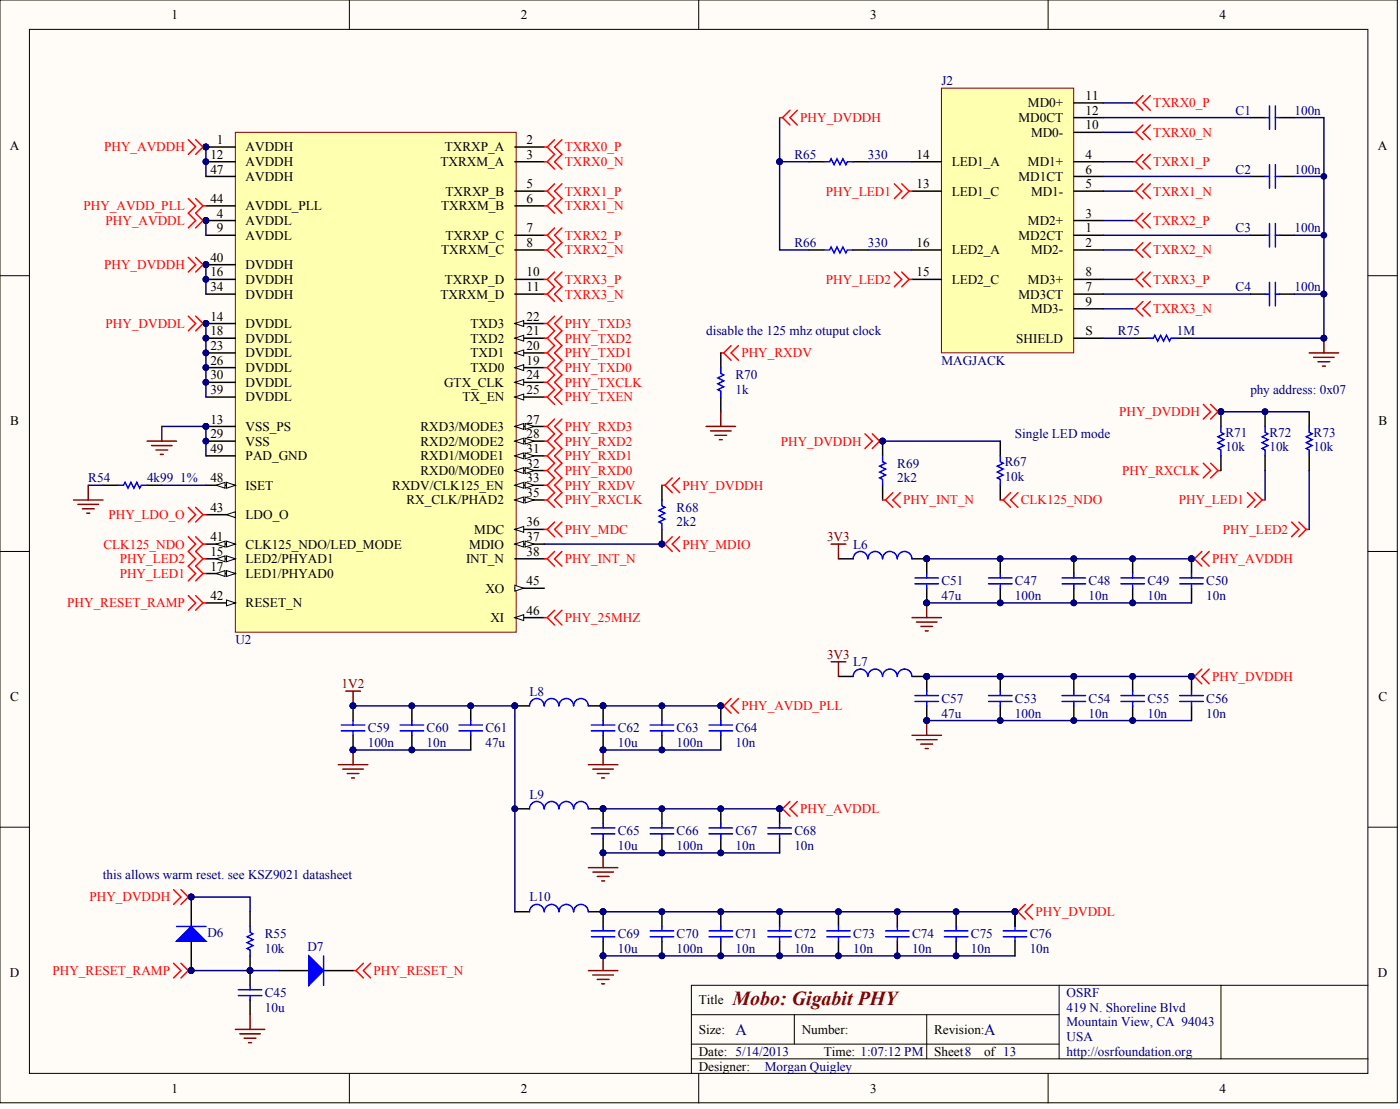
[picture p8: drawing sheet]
<svg xmlns="http://www.w3.org/2000/svg" width="401mm" height="318mm" viewBox="0 0 401 318" stroke-linecap="round" stroke-linejoin="round" font-family="sans-serif">
<g fill="#fffcf8" stroke="#000" stroke-width=".29">
<path d="M0 0h400.7v316.1h-400.7z"/>
<path d="M8.4 8.4h383.9v299.2h-383.9z"/>
</g>
<g fill="none" stroke="#000" stroke-width=".29">
<path d="M100.2 0v8.4M200.4 0v8.4M300.5 0v8.4M0 79h8.4M392.3 79h8.4M0 158.1h8.4M392.3 158.1h8.4M0 237.1h8.4M392.3 237.1h8.4M198.3 290.8h105.4M198.3 299.3h105.4M227.8 290.8v8.5"/>
<path d="M265.7 290.8v12.7M303.7 282.4v21.1M350.1 282.4h-151.8v25.3M392.3 282.4h-42.2v21.1M100.2 307.7v8.4M198.3 303.5h194M200.4 307.7v8.4M300.5 307.7v8.4"/>
</g>
<path d="M67.5 37.9h80.5v143.3h-80.5z" fill="#ffffb0" stroke="#800000" stroke-width=".29"/>
<path d="M59.1 42.1h8.4M59.1 67.4h8.4M59.1 80.1h8.4M59.1 92.7h8.4M147.6 105.4h8.5M59.1 126.4h8.4" fill="none" stroke="#000" stroke-width=".42"/>
<g fill="#000080" stroke="#000080" stroke-width=".29">
<circle cx="59" cy="42.1" r=".82"/>
<circle cx="59" cy="126.4" r=".82"/>
<circle cx="59" cy="80.1" r=".82"/>
<circle cx="59" cy="92.7" r=".82"/>
</g>
<path d="M147.6 105.4l2.6-.9v1.7z" fill="#fffcf8" stroke="#000" stroke-width=".29"/>
<path d="M147.6 101.2h8.5" fill="none" stroke="#000" stroke-width=".42"/>
<path d="M147.6 101.2l2.6-.9v1.7z" fill="#fffcf8" stroke="#000" stroke-width=".29"/>
<path d="M147.6 96.9h8.5" fill="none" stroke="#000" stroke-width=".42"/>
<path d="M147.6 96.9l2.6-.8v1.7z" fill="#fffcf8" stroke="#000" stroke-width=".29"/>
<path d="M147.6 92.7h8.5" fill="none" stroke="#000" stroke-width=".42"/>
<path d="M147.6 92.7l2.6-.8v1.7z" fill="#fffcf8" stroke="#000" stroke-width=".29"/>
<path d="M59.1 96.9h8.4M59.1 84.3h8.4M147.6 109.6h8.5" fill="none" stroke="#000" stroke-width=".42"/>
<circle cx="59" cy="96.9" r=".82" fill="#000080" stroke="#000080" stroke-width=".29"/>
<path d="M147.6 109.6l2.6-.9v1.7z" fill="#fffcf8" stroke="#000" stroke-width=".29"/>
<path d="M147.6 113.8h8.5" fill="none" stroke="#000" stroke-width=".42"/>
<path d="M147.6 113.8l2.6-.8v1.6z" fill="#fffcf8" stroke="#000" stroke-width=".29"/>
<path d="M59.1 101.2h8.4M147.6 122.2h8.5" fill="none" stroke="#000" stroke-width=".42"/>
<circle cx="59" cy="101.1" r=".82" fill="#000080" stroke="#000080" stroke-width=".29"/>
<g fill="#fffcf8" stroke="#000" stroke-width=".29">
<path d="M147.6 122.2l2.6-.8v1.7z"/>
<path d="M150.6 121.4l2.5 .8-2.5 .9z"/>
</g>
<path d="M147.6 126.4h8.5" fill="none" stroke="#000" stroke-width=".42"/>
<g fill="#fffcf8" stroke="#000" stroke-width=".29">
<path d="M147.6 126.4l2.6-.8v1.7z"/>
<path d="M150.6 125.6l2.5 .8-2.5 .9z"/>
</g>
<path d="M59.1 75.9h8.4M59.1 105.4h8.4M147.6 130.7h8.5" fill="none" stroke="#000" stroke-width=".42"/>
<g fill="#000080" stroke="#000080" stroke-width=".29">
<circle cx="59" cy="75.8" r=".82"/>
<circle cx="59" cy="105.3" r=".82"/>
</g>
<g fill="#fffcf8" stroke="#000" stroke-width=".29">
<path d="M147.6 130.7l2.6-.9v1.7z"/>
<path d="M150.6 129.8l2.5 .9-2.5 .8z"/>
</g>
<path d="M147.6 134.9h8.5" fill="none" stroke="#000" stroke-width=".42"/>
<g fill="#fffcf8" stroke="#000" stroke-width=".29">
<path d="M147.6 134.9l2.6-.9v1.7z"/>
<path d="M150.6 134l2.5 .9-2.5 .8z"/>
</g>
<path d="M147.6 139.1h8.5" fill="none" stroke="#000" stroke-width=".42"/>
<g fill="#fffcf8" stroke="#000" stroke-width=".29">
<path d="M147.6 139.1l2.6-.9v1.7z"/>
<path d="M150.6 138.2l2.5 .9-2.5 .8z"/>
</g>
<path d="M147.6 143.3h8.5" fill="none" stroke="#000" stroke-width=".42"/>
<g fill="#fffcf8" stroke="#000" stroke-width=".29">
<path d="M147.6 143.3l2.6-.8v1.6z"/>
<path d="M150.6 142.5l2.5 .8-2.5 .8z"/>
</g>
<path d="M147.6 151.7h8.5" fill="none" stroke="#000" stroke-width=".42"/>
<path d="M147.6 151.7l2.6-.8v1.7z" fill="#fffcf8" stroke="#000" stroke-width=".29"/>
<path d="M147.6 155.9h8.5" fill="none" stroke="#000" stroke-width=".42"/>
<g fill="#fffcf8" stroke="#000" stroke-width=".29">
<path d="M147.6 155.9l2.6-.8v1.7z"/>
<path d="M150.6 155.1l2.5 .8-2.5 .9z"/>
</g>
<path d="M59.1 59h8.4M59.1 46.4h8.4M59.1 50.6h8.4M59.1 113.8h8.4M59.1 130.7h8.4M59.1 160.2h8.4M147.6 160.2h8.5" fill="none" stroke="#000" stroke-width=".42"/>
<circle cx="59" cy="46.3" r=".82" fill="#000080" stroke="#000080" stroke-width=".29"/>
<g fill="#fffcf8" stroke="#000" stroke-width=".29">
<path d="M65 159.3l2.5 .9-2.5 .8z"/>
<path d="M62 160.2l2.5-.9v1.7z"/>
</g>
<path d="M59.1 164.4h8.4" fill="none" stroke="#000" stroke-width=".42"/>
<g fill="#fffcf8" stroke="#000" stroke-width=".29">
<path d="M65 163.5l2.5 .9-2.5 .8z"/>
<path d="M62 164.4l2.5-.9v1.7z"/>
</g>
<path d="M59.1 155.9h8.4" fill="none" stroke="#000" stroke-width=".42"/>
<g fill="#fffcf8" stroke="#000" stroke-width=".29">
<path d="M65 155.1l2.5 .8-2.5 .9z"/>
<path d="M62 155.9l2.5-.8v1.7z"/>
</g>
<path d="M59.1 147.5h8.4" fill="none" stroke="#000" stroke-width=".42"/>
<path d="M65 147.5l2.5-.8v1.7z" fill="#fffcf8" stroke="#000" stroke-width=".29"/>
<path d="M59.1 139.1h8.4" fill="none" stroke="#000" stroke-width=".42"/>
<g fill="#fffcf8" stroke="#000" stroke-width=".29">
<path d="M65 138.2l2.5 .9-2.5 .8z"/>
<path d="M62 139.1l2.5-.9v1.7z"/>
</g>
<path d="M147.6 67.4h8.5M147.6 71.6h8.5M147.6 80.1h8.5M147.6 84.3h8.5M147.6 168.6h8.5" fill="none" stroke="#000" stroke-width=".42"/>
<path d="M147.6 167.7l2.6 .9-2.6 .8z" fill="#fffcf8" stroke="#000" stroke-width=".29"/>
<path d="M147.6 177h8.5" fill="none" stroke="#000" stroke-width=".42"/>
<path d="M147.6 177l2.6-.8v1.7z" fill="#fffcf8" stroke="#000" stroke-width=".29"/>
<path d="M147.6 42.1h8.5M147.6 46.4h8.5M147.6 54.8h8.5M147.6 59h8.5M59.1 63.2h8.4M59.1 109.6h8.4M59.1 122.2h8.4M59.1 172.8h8.4" fill="none" stroke="#000" stroke-width=".42"/>
<g fill="#000080" stroke="#000080" stroke-width=".29">
<circle cx="59" cy="63.2" r=".82"/>
<circle cx="59" cy="122.2" r=".82"/>
<circle cx="59" cy="109.6" r=".82"/>
</g>
<path d="M65 172l2.5 .8-2.5 .9z" fill="#fffcf8" stroke="#000" stroke-width=".29"/>
<g fill="#000080" stroke="#000080" stroke-width=".29">
<circle cx="59" cy="42.1" r=".82"/>
<circle cx="59" cy="126.4" r=".82"/>
<circle cx="59" cy="80.1" r=".82"/>
<circle cx="59" cy="92.7" r=".82"/>
<circle cx="59" cy="96.9" r=".82"/>
<circle cx="59" cy="101.1" r=".82"/>
<circle cx="59" cy="75.8" r=".82"/>
<circle cx="59" cy="105.3" r=".82"/>
<circle cx="59" cy="46.3" r=".82"/>
<circle cx="59" cy="63.2" r=".82"/>
<circle cx="59" cy="122.2" r=".82"/>
<circle cx="59" cy="109.6" r=".82"/>
</g>
<g fill="none" stroke="#f00" stroke-width=".42">
<path d="M324.8 29.5h.8M324.8 37.9h.8M325.6 29.5l2.2 2.1M325.6 37.9l2.2 2.1M327.8 27.4l-2.2 2.1M327.8 35.8l-2.2 2.1M329.9 27.4l-2.1 2.1 2.1 2.1M329.9 35.8l-2.1 2.1 2.1 2.1M156.1 42.1h.8M156.1 46.4h.8M156.1 54.8h.8M156.1 59h.8"/>
<path d="M156.9 42.1l2.1 2.1-2.1 2.2M156.9 46.4l2.1 2.1M156.9 54.8l2.1 2.1-2.1 2.1M156.9 59l2.1 2.1M159 40l-2.1 2.1M159 52.7l-2.1 2.1M161.1 40l-2.1 2.1 2.1 2.1-2.1 2.2 2.1 2.1M161.1 52.7l-2.1 2.1 2.1 2.1-2.1 2.1 2.1 2.1M324.8 46.4h.8M324.8 54.8h.8M325.6 46.4l2.2 2.1M325.6 54.8l2.2 2.1"/>
<path d="M327.8 44.2l-2.2 2.2M327.8 52.7l-2.2 2.1M329.9 44.2l-2.1 2.2 2.1 2.1M329.9 52.7l-2.1 2.1 2.1 2.1M156.1 67.4h.8M156.1 71.6h.8M156.9 67.4l2.1 2.1-2.1 2.1M156.9 71.6l2.1 2.2M159 65.3l-2.1 2.1M159 78l-2.1 2.1M161.1 65.3l-2.1 2.1 2.1 2.1-2.1 2.1 2.1 2.2M161.1 78l-2.1 2.1 2.1 2.1-2.1 2.1 2.1 2.1"/>
<path d="M324.8 71.6h.8M324.8 63.2h.8M325.6 63.2l2.2 2.1M325.6 71.6l2.2 2.2M327.8 61.1l-2.2 2.1M327.8 69.5l-2.2 2.1M327.8 78l-2.2 2.1M329.9 61.1l-2.1 2.1 2.1 2.1M329.9 69.5l-2.1 2.1 2.1 2.2M329.9 78l-2.1 2.1 2.1 2.1M156.1 80.1h.8M156.1 84.3h.8"/>
<path d="M156.1 92.7h.8M156.1 96.9h.8M156.9 80.1l2.1 2.1-2.1 2.1M156.9 84.3l2.1 2.1M156.9 92.7l2.1 2.1-2.1 2.1M156.9 96.9l2.1 2.1-2.1 2.2M159 90.6l-2.1 2.1M161.1 90.6l-2.1 2.1 2.1 2.1-2.1 2.1 2.1 2.1-2.1 2.2 2.1 2.1-2.1 2.1 2.1 2.1-2.1 2.1 2.1 2.1-2.1 2.1 2.1 2.1M324.8 80.1h.8M324.8 88.5h.8M325.6 80.1l2.2 2.1M325.6 88.5l2.2 2.1"/>
<path d="M327.8 86.4l-2.2 2.1M329.9 86.4l-2.1 2.1 2.1 2.1M156.1 101.2h.8M156.1 105.4h.8M156.1 109.6h.8M156.1 113.8h.8M156.9 101.2l2.1 2.1-2.1 2.1M156.9 105.4l2.1 2.1-2.1 2.1M156.9 109.6l2.1 2.1-2.1 2.1M156.9 113.8l2.1 2.1M156.1 122.2h.8M156.1 126.4h.8"/>
<path d="M156.1 130.7h.8M156.1 134.9h.8M156.1 139.1h.8M156.9 122.2l2.1 2.1-2.1 2.1M156.9 126.4l2.1 2.1-2.1 2.2M156.9 130.7l2.1 2.1-2.1 2.1M156.9 134.9l2.1 2.1-2.1 2.1M156.9 139.1l2.1 2.1-2.1 2.1M159 120.1l-2.1 2.1M161.1 120.1l-2.1 2.1 2.1 2.1-2.1 2.1 2.1 2.1-2.1 2.2 2.1 2.1-2.1 2.1 2.1 2.1-2.1 2.1 2.1 2.1-2.1 2.1 2.1 2.1M54 158.1l2.1 2.1-2.1 2.1 2.1 2.1-2.1 2.1M56.1 158.1l2.1 2.1"/>
<path d="M156.1 143.3h.8M156.9 143.3l2.1 2.1M58.2 164.4l-2.1 2.1M58.2 160.2l-2.1 2.1 2.1 2.1M58.2 164.4h.9M58.2 160.2h.9M156.1 177h.8M156.9 177l2.1 2.1M159 174.9l-2.1 2.1M161.1 174.9l-2.1 2.1 2.1 2.1"/>
</g>
<path d="M270 25.3h37.9v75.8h-37.9z" fill="#ffffb0" stroke="#800000" stroke-width=".29"/>
<g fill="none" stroke="#000" stroke-width=".42">
<path d="M307.9 29.5h8.5M307.9 37.9h8.5M307.9 33.7h8.5M358.5 33.7h4.3M367 33.7h4.2M232 46.4h4.2M244.7 46.4h4.2M261.5 46.4h8.5M261.5 54.8h8.5M307.9 46.4h8.5M307.9 54.8h8.5M307.9 50.6h8.5"/>
<path d="M358.5 50.6h4.3M367 50.6h4.2M232 71.6h4.2M244.7 71.6h4.2M261.5 71.6h8.5M307.9 63.2h8.5M307.9 71.6h8.5M307.9 67.4h8.5M358.5 67.4h4.3M367 67.4h4.2M261.5 80.1h8.5M307.9 80.1h8.5"/>
<path d="M307.9 88.5h8.5M307.9 96.9h8.5M307.9 84.3h8.5M324.8 96.9h4.2M337.5 96.9h4.2M358.5 84.3h4.3M367 84.3h4.2M206.7 101.2v4.2M206.7 113.8v4.2M350.1 118v4.2M362.8 118v4.2M375.4 118v4.2"/>
<path d="M29.5 139.1h4.2M42.2 139.1h4.2M189.8 139.1v4.2M253.1 126.4v4.3M253.1 139.1v4.2M286.8 126.4v4.3M286.8 139.1v4.2M350.1 130.7v4.2M362.8 130.7v4.2M375.4 130.7v4.2M189.8 151.7v4.2M240.4 160.2h4.3"/>
<path d="M261.5 160.2h4.2v4.2M265.7 168.6v4.2M286.8 160.2v4.2M286.8 168.6v4.2M307.9 160.2v4.2M307.9 168.6v4.2M324.8 160.2v4.2M324.8 168.6v4.2M341.7 160.2v4.2M341.7 168.6v4.2M240.4 193.9h4.3M261.5 193.9h4.2v4.2"/>
<path d="M286.8 193.9v4.2M307.9 193.9v4.2M324.8 193.9v4.2M341.7 193.9v4.2M101.2 202.3v4.2M101.2 210.7v4.3M118.1 202.3v4.2M118.1 210.7v4.3M135 202.3v4.2M135 210.7v4.3M147.6 202.3h4.3M168.7 202.3h4.2v4.2"/>
<path d="M172.9 210.7v4.3M189.8 202.3v4.2M189.8 210.7v4.3M206.7 202.3v4.2M206.7 210.7v4.3M265.7 202.3v4.2M286.8 202.3v4.2M307.9 202.3v4.2M324.8 202.3v4.2M341.7 202.3v4.2M147.6 231.8h4.3M168.7 231.8h4.2v4.2"/>
<path d="M189.8 231.8v4.2M206.7 231.8v4.2M223.6 231.8v4.2M54.8 257.1v8.4M172.9 240.2v4.3M189.8 240.2v4.3M206.7 240.2v4.3M223.6 240.2v4.3M54.8 269.8v8.4M71.7 261.3v4.2M71.7 274v8.4M80.1 278.2h8.5"/>
<path d="M92.8 278.2h8.4M147.6 261.3h4.3M168.7 261.3h4.2v4.2M172.9 269.8v4.2M189.8 261.3v4.2M189.8 269.8v4.2M206.7 261.3v4.2M206.7 269.8v4.2M223.6 261.3v4.2M223.6 269.8v4.2M240.4 261.3v4.2M240.4 269.8v4.2"/>
<path d="M257.3 261.3v4.2M257.3 269.8v4.2M274.2 261.3v4.2M274.2 269.8v4.2M291.1 261.3v4.2M291.1 269.8v4.2M71.7 286.6v4.2"/>
</g>
<g fill="none" stroke="#00f" stroke-width=".42">
<path d="M362.8 33.7h1.2M364 30.3v6.8M365.7 30.3v6.8M365.7 33.7h1.3M236.2 46.4h1.7l.4-.9 .9 1.7 .8-1.7 .9 1.7 .8-1.7 .8 1.7 .5-.8h1.7M362.8 50.6h1.2M364 47.2v6.7M365.7 47.2v6.7M365.7 50.6h1.3M236.2 71.6h1.7l.4-.8 .9 1.7 .8-1.7 .9 1.7 .8-1.7 .8 1.7 .5-.9h1.7M362.8 67.4h1.2M364 64.1v6.7"/>
<path d="M365.7 64.1v6.7M365.7 67.4h1.3M329 96.9h1.7l.4-.8 .9 1.7 .8-1.7 .9 1.7 .8-1.7 .8 1.7 .5-.9h1.7M362.8 84.3h1.2M364 80.9v6.8M365.7 80.9v6.8M365.7 84.3h1.3M206.7 105.4v1.7l.8 .4-1.7 .8 1.7 .9-1.7 .8 1.7 .8-1.7 .9 .9 .4v1.7M33.7 139.1h1.7l.5-.9 .8 1.7 .8-1.7 .9 1.7 .8-1.7 .9 1.7 .4-.8h1.7M253.1 130.7v1.6l.8 .5-1.6 .8 1.6 .9-1.6 .8 1.6 .8-1.6 .9 .8 .4v1.7M286.8 130.7v1.6l.9 .5-1.7 .8 1.7 .9-1.7 .8 1.7 .8-1.7 .9 .8 .4v1.7M350.1 122.2v1.7l.9 .4-1.7 .9 1.7 .8-1.7 .9 1.7 .8-1.7 .8 .8 .5v1.7"/>
<path d="M362.8 122.2v1.7l.8 .4-1.7 .9 1.7 .8-1.7 .9 1.7 .8-1.7 .8 .9 .5v1.7M375.4 122.2v1.7l.9 .4-1.7 .9 1.7 .8-1.7 .9 1.7 .8-1.7 .8 .8 .5v1.7M189.8 143.3v1.7l.9 .4-1.7 .9 1.7 .8-1.7 .8 1.7 .9-1.7 .8 .8 .4v1.7M248.8 160.2a2.09 2.09 0 0 0-2.1-2.1 2.09 2.09 0 0 0-2 2.1M261.5 160.2a2.11 2.11 0 0 0-2.1-2.1 2.11 2.11 0 0 0-2.1 2.1 2.11 2.11 0 0 0-2.1-2.1 2.11 2.11 0 0 0-2.1 2.1 2.09 2.09 0 0 0-2.1-2.1 2.09 2.09 0 0 0-2.1 2.1M262.4 165.6h6.7M262.4 167.3h6.7M265.7 164.4v1.2M265.7 167.3v1.3M283.5 165.6h6.7M283.5 167.3h6.7M286.8 164.4v1.2"/>
<path d="M286.8 167.3v1.3M304.6 165.6h6.7M304.6 167.3h6.7M307.9 164.4v1.2M307.9 167.3v1.3M321.4 165.6h6.8M321.4 167.3h6.8M324.8 164.4v1.2M324.8 167.3v1.3M338.3 165.6h6.8M338.3 167.3h6.8M341.7 164.4v1.2"/>
<path d="M341.7 167.3v1.3M248.8 193.9a2.09 2.09 0 0 0-2.1-2.1 2.09 2.09 0 0 0-2 2.1M261.5 193.9a2.11 2.11 0 0 0-2.1-2.1 2.11 2.11 0 0 0-2.1 2.1 2.11 2.11 0 0 0-2.1-2.1 2.11 2.11 0 0 0-2.1 2.1 2.09 2.09 0 0 0-2.1-2.1 2.09 2.09 0 0 0-2.1 2.1M262.4 199.4h6.7M265.7 198.1v1.3M283.5 199.4h6.7M286.8 198.1v1.3M304.6 199.4h6.7M307.9 198.1v1.3M321.4 199.4h6.8M324.8 198.1v1.3M338.3 199.4h6.8"/>
<path d="M341.7 198.1v1.3M97.9 207.8h6.7M97.9 209.5h6.7M101.2 206.5v1.3M101.2 209.5v1.2M114.7 207.8h6.8M114.7 209.5h6.8M118.1 206.5v1.3M118.1 209.5v1.2M131.6 207.8h6.8M131.6 209.5h6.8M135 206.5v1.3"/>
<path d="M135 209.5v1.2M160.3 202.3a2.11 2.11 0 0 0-2.2-2.1 2.11 2.11 0 0 0-2.1 2.1 2.09 2.09 0 0 0-2.1-2.1 2.09 2.09 0 0 0-2 2.1M164.5 202.3a2.09 2.09 0 0 0-2.1-2.1 2.09 2.09 0 0 0-2.1 2.1M168.7 202.3a2.09 2.09 0 0 0-2.1-2.1 2.09 2.09 0 0 0-2.1 2.1M169.6 207.8h6.7M169.6 209.5h6.7M172.9 206.5v1.3M172.9 209.5v1.2M186.4 207.8h6.8M186.4 209.5h6.8M189.8 206.5v1.3M189.8 209.5v1.2"/>
<path d="M203.3 207.8h6.8M203.3 209.5h6.8M206.7 206.5v1.3M206.7 209.5v1.2M262.4 201h6.7M265.7 201v1.3M283.5 201h6.7M286.8 201v1.3M304.6 201h6.7M307.9 201v1.3M321.4 201h6.8M324.8 201v1.3"/>
<path d="M338.3 201h6.8M341.7 201v1.3M160.3 231.8a2.11 2.11 0 0 0-2.2-2.1 2.11 2.11 0 0 0-2.1 2.1 2.09 2.09 0 0 0-2.1-2.1 2.09 2.09 0 0 0-2 2.1M164.5 231.8a2.09 2.09 0 0 0-2.1-2.1 2.09 2.09 0 0 0-2.1 2.1M168.7 231.8a2.09 2.09 0 0 0-2.1-2.1 2.09 2.09 0 0 0-2.1 2.1M169.6 237.3h6.7M169.6 239h6.7M172.9 236v1.3M172.9 239v1.2M186.4 237.3h6.8M186.4 239h6.8M189.8 236v1.3"/>
<path d="M189.8 239v1.2M203.3 237.3h6.8M203.3 239h6.8M206.7 236v1.3M206.7 239v1.2M220.2 237.3h6.7M220.2 239h6.7M223.6 236v1.3M223.6 239v1.2M50.6 265.5h8.5M71.7 265.5v1.7l.9 .4-1.7 .9 1.7 .8-1.7 .9 1.7 .8-1.7 .9 .8 .4v1.7M92.8 274v8.4"/>
<path d="M160.3 261.3a2.11 2.11 0 0 0-2.2-2.1 2.11 2.11 0 0 0-2.1 2.1 2.09 2.09 0 0 0-2.1-2.1 2.09 2.09 0 0 0-2 2.1M164.5 261.3a2.09 2.09 0 0 0-2.1-2.1 2.09 2.09 0 0 0-2.1 2.1M168.7 261.3a2.09 2.09 0 0 0-2.1-2.1 2.09 2.09 0 0 0-2.1 2.1M169.6 266.8h6.7M169.6 268.5h6.7M172.9 265.5v1.3M172.9 268.5v1.3M186.4 266.8h6.8M186.4 268.5h6.8M189.8 265.5v1.3M189.8 268.5v1.3M203.3 266.8h6.8"/>
<path d="M203.3 268.5h6.8M206.7 265.5v1.3M206.7 268.5v1.3M220.2 266.8h6.7M220.2 268.5h6.7M223.6 265.5v1.3M223.6 268.5v1.3M237.1 266.8h6.7M237.1 268.5h6.7M240.4 265.5v1.3M240.4 268.5v1.3M253.9 266.8h6.8"/>
<path d="M253.9 268.5h6.8M257.3 265.5v1.3M257.3 268.5v1.3M270.8 266.8h6.8M270.8 268.5h6.8M274.2 265.5v1.3M274.2 268.5v1.3M287.7 266.8h6.7M287.7 268.5h6.7M291.1 265.5v1.3M291.1 268.5v1.3M68.3 283.7h6.8"/>
<path d="M68.3 285.3h6.8M71.7 282.4v1.3M71.7 285.3v1.3"/>
</g>
<g fill="none" stroke="#000080" stroke-width=".42">
<path d="M223.6 33.7v12.7M316.4 33.7h42.1M316.4 29.5h8.4M316.4 37.9h8.4M371.2 33.7h8.4v50.6M59.1 42.1v8.5M223.6 46.4v25.2h8.4M223.6 46.4h8.4M248.9 46.4h12.6M316.4 50.6h42.1M316.4 46.4h8.4M316.4 54.8h8.4"/>
<path d="M371.2 50.6h8.4M59.1 63.2v4.2M59.1 75.9v8.4M248.9 71.6h12.6M316.4 67.4h42.1M316.4 63.2h8.4M316.4 71.6h8.4M371.2 67.4h8.4M59.1 92.7v21.1M316.4 84.3h42.1M316.4 80.1h8.4M316.4 88.5h8.4"/>
<path d="M316.4 96.9h8.4M371.2 84.3h8.4M379.6 84.3v12.6h-37.9M350.1 118h25.3M25.3 139.1h4.2M46.4 122.2h12.7v8.5M46.4 139.1h12.7M253.1 126.4h33.7M362.8 134.9v8.4M375.4 134.9v16.8M156.1 155.9h33.7M265.7 172.8h76"/>
<path d="M265.7 160.2h76M265.7 193.9h76M101.2 202.3h46.4v59M101.2 215h33.8M172.9 202.3h33.8M172.9 215h33.8M265.7 206.5h76M172.9 231.8h50.7M54.8 257.1h16.9v4.2M172.9 244.5h50.7M54.8 278.2h25.3M172.9 274h118.2"/>
<path d="M172.9 261.3h118.2v4.2"/>
</g>
<g fill="#000080" stroke="#000080" stroke-width=".29">
<circle cx="379.6" cy="67.4" r=".82"/>
<circle cx="379.6" cy="50.6" r=".82"/>
<circle cx="59" cy="122.2" r=".82"/>
<circle cx="59" cy="75.8" r=".82"/>
<circle cx="59" cy="92.7" r=".82"/>
<circle cx="59" cy="63.2" r=".82"/>
<circle cx="59" cy="42.1" r=".82"/>
<circle cx="54.8" cy="278.2" r=".82"/>
<circle cx="54.8" cy="257.1" r=".82"/>
<circle cx="71.7" cy="278.2" r=".82"/>
<circle cx="253.1" cy="126.4" r=".82"/>
<circle cx="350.1" cy="118" r=".82"/>
<circle cx="362.7" cy="118" r=".82"/>
<circle cx="265.7" cy="160.1" r=".82"/>
<circle cx="286.8" cy="172.8" r=".82"/>
<circle cx="286.8" cy="160.1" r=".82"/>
<circle cx="265.7" cy="172.8" r=".82"/>
<circle cx="265.7" cy="193.9" r=".82"/>
<circle cx="286.8" cy="206.5" r=".82"/>
<circle cx="286.8" cy="193.9" r=".82"/>
<circle cx="265.7" cy="206.5" r=".82"/>
<circle cx="307.9" cy="172.8" r=".82"/>
<circle cx="307.9" cy="160.1" r=".82"/>
<circle cx="324.8" cy="172.8" r=".82"/>
<circle cx="324.8" cy="160.1" r=".82"/>
<circle cx="341.7" cy="160.1" r=".82"/>
<circle cx="307.9" cy="206.5" r=".82"/>
<circle cx="307.9" cy="193.9" r=".82"/>
<circle cx="324.8" cy="206.5" r=".82"/>
<circle cx="324.8" cy="193.9" r=".82"/>
<circle cx="341.7" cy="193.9" r=".82"/>
<circle cx="101.2" cy="214.9" r=".82"/>
<circle cx="101.2" cy="202.3" r=".82"/>
<circle cx="118.1" cy="214.9" r=".82"/>
<circle cx="118.1" cy="202.3" r=".82"/>
<circle cx="147.6" cy="202.3" r=".82"/>
<circle cx="172.9" cy="202.3" r=".82"/>
<circle cx="147.6" cy="231.8" r=".82"/>
<circle cx="172.9" cy="231.8" r=".82"/>
<circle cx="135" cy="202.3" r=".82"/>
<circle cx="172.9" cy="261.3" r=".82"/>
<circle cx="189.8" cy="155.9" r=".82"/>
<circle cx="172.9" cy="214.9" r=".82"/>
<circle cx="189.8" cy="214.9" r=".82"/>
<circle cx="189.8" cy="202.3" r=".82"/>
<circle cx="206.7" cy="202.3" r=".82"/>
<circle cx="172.9" cy="244.4" r=".82"/>
<circle cx="189.8" cy="244.4" r=".82"/>
<circle cx="189.8" cy="231.8" r=".82"/>
<circle cx="206.7" cy="244.4" r=".82"/>
<circle cx="206.7" cy="231.8" r=".82"/>
<circle cx="223.5" cy="231.8" r=".82"/>
<circle cx="172.9" cy="273.9" r=".82"/>
<circle cx="189.8" cy="273.9" r=".82"/>
<circle cx="189.8" cy="261.3" r=".82"/>
<circle cx="206.7" cy="273.9" r=".82"/>
<circle cx="206.7" cy="261.3" r=".82"/>
<circle cx="223.5" cy="273.9" r=".82"/>
<circle cx="223.5" cy="261.3" r=".82"/>
<circle cx="291" cy="261.3" r=".82"/>
<circle cx="240.4" cy="273.9" r=".82"/>
<circle cx="240.4" cy="261.3" r=".82"/>
<circle cx="257.3" cy="273.9" r=".82"/>
<circle cx="257.3" cy="261.3" r=".82"/>
<circle cx="274.2" cy="273.9" r=".82"/>
<circle cx="274.2" cy="261.3" r=".82"/>
<circle cx="223.5" cy="46.3" r=".82"/>
<circle cx="379.6" cy="96.9" r=".82"/>
<circle cx="379.6" cy="84.3" r=".82"/>
</g>
<g fill="none" stroke="#800000" stroke-width=".42">
<path d="M379.6 96.9v4.3M206.7 118v4.2M375.4 101.2h8.5M376.7 102.4h5.9M378 103.7h3.3M379.2 104.9h.9M25.3 139.1v4.2M42.2 126.4h8.4M43.4 127.7h6M44.7 129h3.4M46 130.2h.8M46.4 122.2v4.2"/>
<path d="M202.5 122.2h8.4M203.7 123.5h5.9M205 124.8h3.4M206.3 126h.8M21.1 143.3h8.4M22.4 144.6h5.9M23.6 145.8h3.4M24.9 147.1h.8M238.3 155.9h4.2M240.4 155.9v4.3M261.5 177h8.5M262.8 178.3h5.9"/>
<path d="M264.1 179.6h3.3M265.7 172.8v4.2M99.1 198.1h4.2M101.2 198.1v4.2M238.3 189.7h4.2M240.4 189.7v4.2M265.3 180.8h.9M97 219.2h8.5M101.2 215v4.2M168.7 219.2h8.5M172.9 215v4.2M261.5 210.7h8.5"/>
<path d="M262.8 212h5.9M264.1 213.3h3.3M265.3 214.5h.9M265.7 206.5v4.2M98.3 220.4h5.9M99.6 221.7h3.3M100.8 223h.9M170 220.4h5.9M171.3 221.7h3.3M172.5 223h.9M168.7 248.7h8.5M170 249.9h5.9"/>
<path d="M171.3 251.2h3.3M172.5 252.5h.9M172.9 244.5v4.2M168.7 278.2h8.5M170 279.4h5.9M172.9 274v4.2M67.5 295h8.4M68.8 296.3h5.9M70 297.6h3.4M71.3 298.8h.8M71.7 290.8v4.2M171.3 280.7h3.3"/>
<path d="M172.5 282h.9"/>
</g>
<g fill="none" stroke="#f00" stroke-width=".42">
<path d="M223.6 33.7h.8M224.4 33.7l2.1 2.1M226.5 31.6l-2.1 2.1M228.6 31.6l-2.1 2.1 2.1 2.1M54 40l2.1 2.1-2.1 2.1M54 56.9l2.1 2.1-2.1 2.1 2.1 2.1-2.1 2.1M56.1 40l2.1 2.1M56.1 56.9l2.1 2.1M58.2 42.1l-2.1 2.1M58.2 42.1h.9M58.2 59l-2.1 2.1 2.1 2.1M58.2 59h.9"/>
<path d="M256.5 52.7l2.1 2.1-2.1 2.1M258.6 52.7l2.1 2.1M260.7 54.8l-2.1 2.1M260.7 54.8h.8M54 73.8l2.1 2.1-2.1 2.1M56.1 73.8l2.1 2.1M58.2 75.9l-2.1 2.1M58.2 75.9h.9M58.2 63.2l-2.1 2.1M58.2 63.2h.9M256.5 78l2.1 2.1-2.1 2.1M258.6 78l2.1 2.1"/>
<path d="M54 90.6l2.1 2.1-2.1 2.1M56.1 90.6l2.1 2.1M58.2 92.7l-2.1 2.1M58.2 92.7h.9M209.6 99l-2.1 2.2M211.8 99l-2.2 2.2 2.2 2.1M260.7 80.1l-2.1 2.1M260.7 80.1h.8M206.7 101.2h.8M207.5 101.2l2.1 2.1M345.1 115.9l2.1 2.1-2.1 2.1M347.2 115.9l2.1 2.1"/>
<path d="M349.3 118l-2.1 2.1M349.3 118h.8M189.8 139.1h.9M190.7 139.1l2.1 2.1M192.8 137l-2.1 2.1M194.9 137l-2.1 2.1 2.1 2.1M248 124.3l2.1 2.1-2.1 2.1M250.1 124.3l2.2 2.1M252.3 126.4l-2.2 2.1M252.3 126.4h.8M345.1 132.8l2.1 2.1-2.1 2.1M347.2 132.8l2.1 2.1"/>
<path d="M349.3 134.9l-2.1 2.1M349.3 134.9h.8M54 153.8l2.1 2.1-2.1 2.2M54 145.4l2.1 2.1-2.1 2.1M56.1 153.8l2.1 2.1M56.1 145.4l2.1 2.1M58.2 155.9l-2.1 2.2M58.2 155.9h.9M58.2 147.5l-2.1 2.1M58.2 147.5h.9M156.1 151.7h.8M156.9 151.7l2.1 2.1"/>
<path d="M159 149.6l-2.1 2.1M159 158.1l-2.1 2.1M161.1 149.6l-2.1 2.1 2.1 2.1M161.1 158.1l-2.1 2.1 2.1 2.1M189.8 155.9h.9M190.7 155.9l2.1 2.2M192.8 153.8l-2.1 2.1M194.9 153.8l-2.1 2.1 2.1 2.2M253.1 143.3h.8M253.9 143.3l2.1 2.1M256 141.2l-2.1 2.1M258.2 141.2l-2.2 2.1 2.2 2.1"/>
<path d="M286.8 143.3h.9M287.7 143.3l2.1 2.1M289.8 141.2l-2.1 2.1M291.9 141.2l-2.1 2.1 2.1 2.1M344.6 158.1l-2.1 2.1M346.7 158.1l-2.1 2.1 2.1 2.1M357.7 141.2l2.1 2.1-2.1 2.1M359.8 141.2l2.1 2.1M361.9 143.3h.9M361.9 143.3l-2.1 2.1M370.4 149.6l2.1 2.1-2.1 2.1M372.5 149.6l2.1 2.1"/>
<path d="M374.6 151.7h.8M374.6 151.7l-2.1 2.1M54 170.7l2.1 2.1-2.1 2.1M56.1 170.7l2.1 2.1M58.2 172.8l-2.1 2.1M58.2 172.8h.9M156.1 160.2h.8M156.9 160.2l2.1 2.1M341.7 160.2h.8M342.5 160.2l2.1 2.1M341.7 193.9h.8M342.5 193.9l2.1 2.1"/>
<path d="M344.6 191.8l-2.1 2.1M346.7 191.8l-2.1 2.1 2.1 2.1M206.7 202.3h.8M207.5 202.3l2.1 2.1M209.6 200.2l-2.1 2.1M211.8 200.2l-2.2 2.1 2.2 2.1M223.6 231.8h.8M224.4 231.8l2.1 2.1M226.5 229.7l-2.1 2.1M228.6 229.7l-2.1 2.1 2.1 2.1M49.8 255l2.1 2.1-2.1 2.1M51.9 255l2.1 2.1"/>
<path d="M54 257.1l-2.1 2.1M54 257.1h.8M294 259.2l-2.1 2.1M296.1 259.2l-2.1 2.1 2.1 2.1M49.8 276.1l2.1 2.1-2.1 2.1M51.9 276.1l2.1 2.1M54 278.2l-2.1 2.1M54 278.2h.8M101.2 278.2h.9M102.1 278.2l2.1 2.1M104.2 276.1l-2.1 2.1M106.3 276.1l-2.1 2.1 2.1 2.1"/>
<path d="M291.1 261.3h.8M291.9 261.3l2.1 2.1"/>
</g>
<g fill="#00f" stroke="#00f" stroke-width=".42">
<path d="M50.6 269.8l4.2-4.3 4.3 4.3z"/>
<path d="M88.6 274l4.2 4.2-4.2 4.2z"/>
</g>
<text font-size="5.7" fill="#800000" x="210.1" y="287.9">Mobo: Gigabit PHY</text>
<g font-size="4.6" fill="#000080">
<text x="210.9" y="296.6">A</text>
<text x="282.2" y="296.6">A</text>
</g>
<g font-size="3.8">
<text x="49.1" y="5.5">1</text>
<text x="149.3" y="5.5">2</text>
<text x="249.5" y="5.5">3</text>
<text x="349.7" y="5.5">4</text>
<text x="311.3" y="28.7">11</text>
<text x="292.1" y="35">MD0CT</text>
<text x="294.8" y="30.8">MD0+</text>
<text x="311.3" y="32.9">12</text>
<text x="62.2" y="41.3">1</text>
<text x="151" y="41.3">2</text>
<text x="295.7" y="39.2">MD0-</text>
<text x="311.3" y="37.1">10</text>
<text x="2.8" y="42.9">A</text>
<text x="60.3" y="45.5">12</text>
<text x="70.4" y="43.4">AVDDH</text>
<text x="70.4" y="47.6">AVDDH</text>
<text x="126.3" y="47.6">TXRXM_A</text>
<text x="127.6" y="43.4">TXRXP_A</text>
<text x="151" y="45.5">3</text>
<text x="262.8" y="45.5">14</text>
<text x="272.9" y="47.6">LED1_A</text>
<text x="294.8" y="47.6">MD1+</text>
<text x="311.3" y="45.5">4</text>
<text x="395.1" y="42.9">A</text>
<text x="60.3" y="49.7">47</text>
<text x="70.4" y="51.8">AVDDH</text>
<text x="151" y="53.9">5</text>
<text x="262.8" y="53.9">13</text>
<text x="292.1" y="51.8">MD1CT</text>
<text x="311.3" y="53.9">5</text>
<text x="311.3" y="49.7">6</text>
<text x="60.3" y="58.2">44</text>
<text x="127.8" y="56.1">TXRXP_B</text>
<text x="151" y="58.2">6</text>
<text x="272.9" y="56.1">LED1_C</text>
<text x="295.7" y="56.1">MD1-</text>
<text x="62.2" y="62.4">4</text>
<text x="70.4" y="60.3">AVDDL_PLL</text>
<text x="70.4" y="64.5">AVDDL</text>
<text x="126.5" y="60.3">TXRXM_B</text>
<text x="294.8" y="64.5">MD2+</text>
<text x="311.3" y="62.4">3</text>
<text x="62.2" y="66.6">9</text>
<text x="70.4" y="68.7">AVDDL</text>
<text x="127.8" y="68.7">TXRXP_C</text>
<text x="151" y="66.6">7</text>
<text x="151" y="70.8">8</text>
<text x="262.8" y="70.8">16</text>
<text x="292.1" y="68.7">MD2CT</text>
<text x="311.3" y="70.8">2</text>
<text x="311.3" y="66.6">1</text>
<text x="60.3" y="75">40</text>
<text x="70.4" y="77.1">DVDDH</text>
<text x="126.5" y="72.9">TXRXM_C</text>
<text x="272.9" y="72.9">LED2_A</text>
<text x="295.7" y="72.9">MD2-</text>
<text x="60.3" y="79.2">16</text>
<text x="60.3" y="83.4">34</text>
<text x="70.4" y="81.3">DVDDH</text>
<text x="127.6" y="81.3">TXRXP_D</text>
<text x="151" y="79.2">10</text>
<text x="151" y="83.4">11</text>
<text x="262.8" y="79.2">15</text>
<text x="272.9" y="81.3">LED2_C</text>
<text x="294.8" y="81.3">MD3+</text>
<text x="311.3" y="79.2">8</text>
<text x="311.3" y="83.4">7</text>
<text x="70.4" y="85.6">DVDDH</text>
<text x="126.3" y="85.6">TXRXM_D</text>
<text x="292.1" y="85.6">MD3CT</text>
<text x="295.7" y="89.8">MD3-</text>
<text x="311.3" y="87.7">9</text>
<text x="60.3" y="91.9">14</text>
<text x="70.4" y="94">DVDDL</text>
<text x="134.9" y="94">TXD3</text>
<text x="151" y="91.9">22</text>
<text x="60.3" y="96.1">18</text>
<text x="60.3" y="100.3">23</text>
<text x="70.4" y="98.2">DVDDL</text>
<text x="134.9" y="98.2">TXD2</text>
<text x="151" y="100.3">20</text>
<text x="151" y="96.1">21</text>
<text x="291.4" y="98.2">SHIELD</text>
<text x="311.3" y="96.1">S</text>
<text x="60.3" y="104.5">26</text>
<text x="70.4" y="102.4">DVDDL</text>
<text x="70.4" y="106.6">DVDDL</text>
<text x="134.9" y="106.6">TXD0</text>
<text x="134.9" y="102.4">TXD1</text>
<text x="151" y="104.5">19</text>
<text x="60.3" y="113">39</text>
<text x="60.3" y="108.7">30</text>
<text x="70.4" y="110.8">DVDDL</text>
<text x="127.3" y="110.8">GTX_CLK</text>
<text x="151" y="108.7">24</text>
<text x="151" y="113">25</text>
<text x="70.4" y="115.1">DVDDL</text>
<text x="132.6" y="115.1">TX_EN</text>
<text x="3" y="121.9">B</text>
<text x="60.3" y="125.6">29</text>
<text x="60.3" y="121.4">13</text>
<text x="70.4" y="123.5">VSS_PS</text>
<text x="120.6" y="123.5">RXD3/MODE3</text>
<text x="151" y="121.4">27</text>
<text x="151" y="125.6">28</text>
<text x="395.2" y="121.9">B</text>
<text x="60.3" y="129.8">49</text>
<text x="70.4" y="127.7">VSS</text>
<text x="70.4" y="131.9">PAD_GND</text>
<text x="120.6" y="127.7">RXD2/MODE2</text>
<text x="120.6" y="131.9">RXD1/MODE1</text>
<text x="151" y="129.8">31</text>
<text x="120.6" y="136.1">RXD0/MODE0</text>
<text x="151" y="134">32</text>
<text x="60.3" y="138.2">48</text>
<text x="70.4" y="140.4">ISET</text>
<text x="112.5" y="140.4">RXDV/CLK125_EN</text>
<text x="151" y="138.2">33</text>
<text x="151" y="142.5">35</text>
<text x="60.3" y="146.7">43</text>
<text x="70.4" y="148.8">LDO_O</text>
<text x="116.5" y="144.6">RX_CLK/PHAD2</text>
<text x="60.3" y="155.1">41</text>
<text x="136" y="153">MDC</text>
<text x="151" y="150.9">36</text>
<text x="151" y="155.1">37</text>
<text x="60.3" y="159.3">15</text>
<text x="70.4" y="161.4">LED2/PHYAD1</text>
<text x="70.4" y="157.2">CLK125_NDO/LED_MODE</text>
<text x="133.7" y="161.4">INT_N</text>
<text x="134.5" y="157.2">MDIO</text>
<text x="151" y="159.3">38</text>
<text x="60.3" y="163.5">17</text>
<text x="70.4" y="165.6">LED1/PHYAD0</text>
<text x="151" y="167.7">45</text>
<text x="60.3" y="172">42</text>
<text x="139.2" y="169.9">XO</text>
<text x="70.4" y="174.1">RESET_N</text>
<text x="140.7" y="178.3">XI</text>
<text x="151" y="176.2">46</text>
<text x="3" y="201">C</text>
<text x="395.2" y="201">C</text>
<text x="2.8" y="280">D</text>
<text x="395.1" y="280">D</text>
<text x="200.4" y="287.9">Title</text>
<text x="200.4" y="296.3">Size:</text>
<text x="229.9" y="296.3">Number:</text>
<text x="267.9" y="296.3">Revision:</text>
<text x="200.4" y="302.6">Date: 5/14/2013</text>
<text x="236.2" y="302.6">Time: 1:07:12 PM</text>
<text x="267.9" y="302.6">Sheet8</text>
<text x="282.2" y="302.6">of 13</text>
<text x="200.4" y="306.8">Designer:</text>
<text x="49.1" y="313.2">1</text>
<text x="149.3" y="313.2">2</text>
<text x="249.5" y="313.2">3</text>
<text x="349.7" y="313.2">4</text>
</g>
<g font-size="3.8" fill="#000080">
<text x="270" y="24.4">J2</text>
<text x="354.3" y="32.9">C1</text>
<text x="371.2" y="32.9">100n</text>
<text x="227.8" y="45.5">R65</text>
<text x="248.9" y="45.5">330</text>
<text x="354.3" y="49.7">C2</text>
<text x="371.2" y="49.7">100n</text>
<text x="227.8" y="70.8">R66</text>
<text x="248.9" y="70.8">330</text>
<text x="354.3" y="66.6">C3</text>
<text x="371.2" y="66.6">100n</text>
<text x="354.3" y="83.4">C4</text>
<text x="371.2" y="83.4">100n</text>
<text x="202.5" y="96.1">disable the 125 mhz otuput clock</text>
<text x="320.6" y="96.1">R75</text>
<text x="337.5" y="96.1">1M</text>
<text x="270" y="104.5">MAGJACK</text>
<text x="210.9" y="113">1k</text>
<text x="210.9" y="108.7">R70</text>
<text x="358.5" y="113">phy address: 0x07</text>
<text x="291.1" y="125.6">Single LED mode</text>
<text x="351.4" y="125.2">R71</text>
<text x="364" y="125.2">R72</text>
<text x="376.7" y="125.2">R73</text>
<text x="351.4" y="129.4">10k</text>
<text x="364" y="129.4">10k</text>
<text x="376.7" y="129.4">10k</text>
<text x="257.3" y="134">R69</text>
<text x="288.1" y="137.8">10k</text>
<text x="288.1" y="133.6">R67</text>
<text x="25.3" y="138.2">R54</text>
<text x="42.2" y="138.2">4k99 1%</text>
<text x="257.3" y="138.2">2k2</text>
<text x="194" y="146.7">R68</text>
<text x="194" y="150.9">2k2</text>
<text x="244.7" y="157.2">L6</text>
<text x="270" y="167.7">C51</text>
<text x="291.1" y="167.7">C47</text>
<text x="312.1" y="167.7">C48</text>
<text x="329" y="167.7">C49</text>
<text x="345.9" y="167.7">C50</text>
<text x="270" y="172">47u</text>
<text x="291.1" y="172">100n</text>
<text x="312.1" y="172">10n</text>
<text x="329" y="172">10n</text>
<text x="345.9" y="172">10n</text>
<text x="67.5" y="184.6">U2</text>
<text x="244.7" y="190.9">L7</text>
<text x="151.9" y="199.4">L8</text>
<text x="270" y="201.5">C57</text>
<text x="291.1" y="201.5">C53</text>
<text x="312.1" y="201.5">C54</text>
<text x="329" y="201.5">C55</text>
<text x="345.9" y="201.5">C56</text>
<text x="105.5" y="209.9">C59</text>
<text x="122.3" y="209.9">C60</text>
<text x="139.2" y="209.9">C61</text>
<text x="177.2" y="209.9">C62</text>
<text x="194" y="209.9">C63</text>
<text x="210.9" y="209.9">C64</text>
<text x="270" y="205.7">47u</text>
<text x="291.1" y="205.7">100n</text>
<text x="312.1" y="205.7">10n</text>
<text x="329" y="205.7">10n</text>
<text x="345.9" y="205.7">10n</text>
<text x="105.5" y="214.1">100n</text>
<text x="122.3" y="214.1">10n</text>
<text x="139.2" y="214.1">47u</text>
<text x="177.2" y="214.1">10u</text>
<text x="194" y="214.1">100n</text>
<text x="210.9" y="214.1">10n</text>
<text x="151.9" y="228.9">L9</text>
<text x="177.2" y="239.4">C65</text>
<text x="194" y="239.4">C66</text>
<text x="210.9" y="239.4">C67</text>
<text x="227.8" y="239.4">C68</text>
<text x="177.2" y="243.6">10u</text>
<text x="194" y="243.6">100n</text>
<text x="210.9" y="243.6">10n</text>
<text x="227.8" y="243.6">10n</text>
<text x="29.5" y="252">this allows warm reset. see KSZ9021 datasheet</text>
<text x="151.9" y="258.4">L10</text>
<text x="59.5" y="268.5">D6</text>
<text x="75.9" y="268.9">R55</text>
<text x="177.2" y="268.9">C69</text>
<text x="194" y="268.9">C70</text>
<text x="210.9" y="268.9">C71</text>
<text x="227.8" y="268.9">C72</text>
<text x="244.7" y="268.9">C73</text>
<text x="261.5" y="268.9">C74</text>
<text x="278.4" y="268.9">C75</text>
<text x="295.3" y="268.9">C76</text>
<text x="75.9" y="273.1">10k</text>
<text x="88.2" y="272.7">D7</text>
<text x="177.2" y="273.1">10u</text>
<text x="194" y="273.1">100n</text>
<text x="210.9" y="273.1">10n</text>
<text x="227.8" y="273.1">10n</text>
<text x="244.7" y="273.1">10n</text>
<text x="261.5" y="273.1">10n</text>
<text x="278.4" y="273.1">10n</text>
<text x="295.3" y="273.1">10n</text>
<text x="75.9" y="285.8">C45</text>
<text x="305.8" y="285.8">OSRF</text>
<text x="75.9" y="290">10u</text>
<text x="305.8" y="290">419 N. Shoreline Blvd</text>
<text x="305.8" y="294.2">Mountain View, CA 94043</text>
<text x="305.8" y="298.4">USA</text>
<text x="305.8" y="302.6">http://osrfoundation.org</text>
<text x="219.3" y="306.8">Morgan Quigley</text>
</g>
<g font-size="3.8" fill="#f00">
<text x="229.5" y="35">PHY_DVDDH</text>
<text x="330.7" y="30.8">TXRX0_P</text>
<text x="330.7" y="39.2">TXRX0_N</text>
<text x="29.9" y="43.4">PHY_AVDDH</text>
<text x="162" y="43.4">TXRX0_P</text>
<text x="162" y="47.6">TXRX0_N</text>
<text x="330.7" y="47.6">TXRX1_P</text>
<text x="162" y="56.1">TXRX1_P</text>
<text x="236.8" y="56.1">PHY_LED1</text>
<text x="330.7" y="56.1">TXRX1_N</text>
<text x="24" y="60.3">PHY_AVDD_PLL</text>
<text x="30.3" y="64.5">PHY_AVDDL</text>
<text x="162" y="60.3">TXRX1_N</text>
<text x="330.7" y="64.5">TXRX2_P</text>
<text x="162" y="68.7">TXRX2_P</text>
<text x="29.9" y="77.1">PHY_DVDDH</text>
<text x="162" y="72.9">TXRX2_N</text>
<text x="330.7" y="72.9">TXRX2_N</text>
<text x="162" y="81.3">TXRX3_P</text>
<text x="236.8" y="81.3">PHY_LED2</text>
<text x="330.7" y="81.3">TXRX3_P</text>
<text x="162" y="85.6">TXRX3_N</text>
<text x="330.7" y="89.8">TXRX3_N</text>
<text x="30.3" y="94">PHY_DVDDL</text>
<text x="162" y="94">PHY_TXD3</text>
<text x="162" y="98.2">PHY_TXD2</text>
<text x="162" y="102.4">PHY_TXD1</text>
<text x="162" y="106.6">PHY_TXD0</text>
<text x="212.6" y="102.4">PHY_RXDV</text>
<text x="162" y="110.8">PHY_TXCLK</text>
<text x="162" y="115.1">PHY_TXEN</text>
<text x="320.9" y="119.3">PHY_DVDDH</text>
<text x="162" y="123.5">PHY_RXD3</text>
<text x="162" y="127.7">PHY_RXD2</text>
<text x="162" y="131.9">PHY_RXD1</text>
<text x="223.9" y="127.7">PHY_DVDDH</text>
<text x="162" y="136.1">PHY_RXD0</text>
<text x="321.8" y="136.1">PHY_RXCLK</text>
<text x="162" y="140.4">PHY_RXDV</text>
<text x="195.7" y="140.4">PHY_DVDDH</text>
<text x="31.1" y="148.8">PHY_LDO_O</text>
<text x="162" y="144.6">PHY_RXCLK</text>
<text x="259" y="144.6">PHY_INT_N</text>
<text x="292.7" y="144.6">CLK125_NDO</text>
<text x="338" y="144.6">PHY_LED1</text>
<text x="162" y="153">PHY_MDC</text>
<text x="350.7" y="153">PHY_LED2</text>
<text x="29.7" y="157.2">CLK125_NDO</text>
<text x="34.3" y="161.4">PHY_LED2</text>
<text x="162" y="161.4">PHY_INT_N</text>
<text x="195.7" y="157.2">PHY_MDIO</text>
<text x="347.6" y="161.4">PHY_AVDDH</text>
<text x="34.3" y="165.6">PHY_LED1</text>
<text x="19.3" y="174.1">PHY_RESET_RAMP</text>
<text x="162" y="178.3">PHY_25MHZ</text>
<text x="347.6" y="195.1">PHY_DVDDH</text>
<text x="212.6" y="203.6">PHY_AVDD_PLL</text>
<text x="229.5" y="233.1">PHY_AVDDL</text>
<text x="25.6" y="258.4">PHY_DVDDH</text>
<text x="297" y="262.6">PHY_DVDDL</text>
<text x="15.1" y="279.4">PHY_RESET_RAMP</text>
<text x="107.1" y="279.4">PHY_RESET_N</text>
</g>
<g font-size="3.8" fill="#800000">
<text x="237.1" y="155.1">3V3</text>
<text x="237.1" y="188.8">3V3</text>
<text x="97.9" y="197.3">1V2</text>
</g>
</svg>
